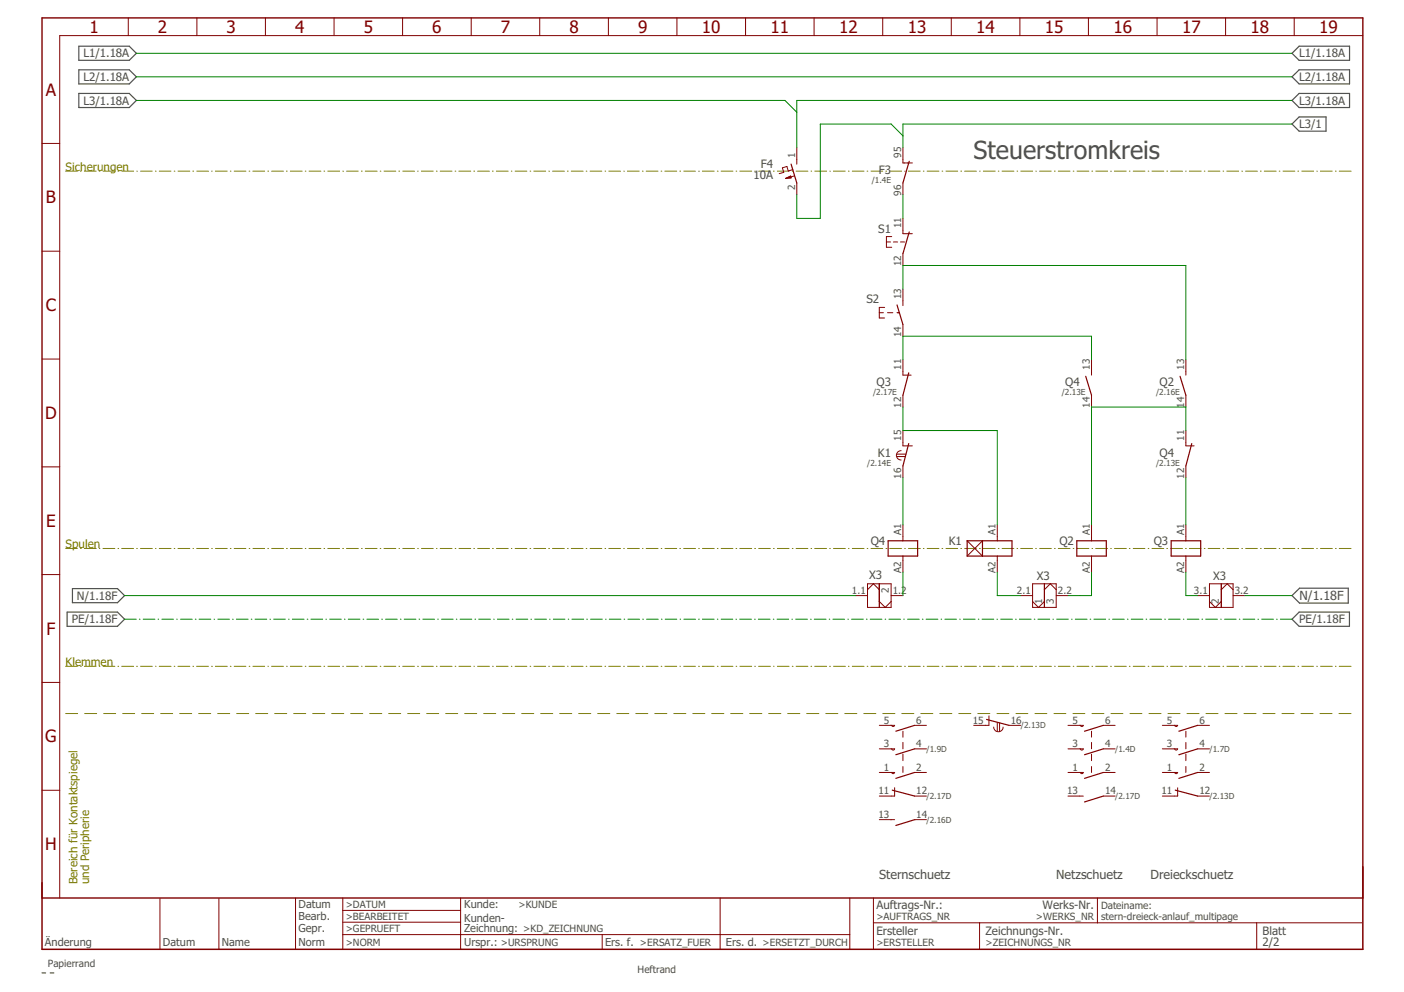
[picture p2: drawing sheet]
<svg xmlns="http://www.w3.org/2000/svg" width="297mm" height="210mm" viewBox="0 0 297 210" stroke-linecap="round" stroke-linejoin="round" font-family="sans-serif">
<g fill="none" stroke="#808000" stroke-width=".21">
<path d="M13.9 36.2h2.5M17 36.2h.2M17.8 36.2h2.5M21 36.2h.1M21.8 36.2h2.5M25 36.2h.1M25.8 36.2h2.5M28.9 36.2h.2M29.7 36.2h2.5M32.9 36.2h.1M33.7 36.2h2.5M36.9 36.2h.1"/>
<path d="M37.7 36.2h2.5M40.8 36.2h.2M41.6 36.2h2.5M44.8 36.2h.1M45.6 36.2h2.5M48.7 36.2h.2M49.6 36.2h2.4M52.7 36.2h.2M53.5 36.2h2.5M56.7 36.2h.1M57.5 36.2h2.5M60.6 36.2h.2"/>
<path d="M61.4 36.2h2.5M64.6 36.2h.1M65.4 36.2h2.5M68.5 36.2h.2M69.4 36.2h2.4M72.5 36.2h.2M73.3 36.2h2.5M76.5 36.2h.1M77.3 36.2h2.5M80.4 36.2h.2M81.2 36.2h2.5M84.4 36.2h.1"/>
<path d="M85.2 36.2h2.5M88.3 36.2h.2M89.2 36.2h2.5M92.3 36.2h.2M93.1 36.2h2.5M96.3 36.2h.1M97.1 36.2h2.5M100.2 36.2h.2M101 36.2h2.5M104.2 36.2h.2M105 36.2h2.5M108.2 36.2h.1"/>
<path d="M109 36.2h2.5M112.1 36.2h.2M112.9 36.2h2.5M116.1 36.2h.1M116.9 36.2h2.5M120.1 36.2h.1M120.9 36.2h2.5M124 36.2h.2M124.8 36.2h2.5M128 36.2h.1M128.8 36.2h2.5M132 36.2h.1"/>
<path d="M132.8 36.2h2.5M135.9 36.2h.2M136.7 36.2h2.5M139.9 36.2h.1M140.7 36.2h2.5M143.8 36.2h.2M144.7 36.2h2.4M147.8 36.2h.2M148.6 36.2h2.5M151.8 36.2h.1M152.6 36.2h2.5M155.7 36.2h.2"/>
<path d="M156.5 36.2h2.5M159.7 36.2h.1M160.5 36.2h2.5M163.6 36.2h.2M164.5 36.2h2.4M167.6 36.2h.2M168.4 36.2h2.5M171.6 36.2h.1M172.4 36.2h2.5M175.5 36.2h.2M176.3 36.2h2.5M179.5 36.2h.1"/>
<path d="M180.3 36.2h2.5M183.5 36.2h.1M184.3 36.2h2.5M187.4 36.2h.2M188.2 36.2h2.5M191.4 36.2h.1M192.2 36.2h2.5M195.3 36.2h.2M196.2 36.2h2.4M199.3 36.2h.2M200.1 36.2h2.5M203.3 36.2h.1"/>
<path d="M204.1 36.2h2.5M207.2 36.2h.2M208 36.2h2.5M211.2 36.2h.1M212 36.2h2.5M215.2 36.2h.1M216 36.2h2.5M219.1 36.2h.2M219.9 36.2h2.5M223.1 36.2h.1M223.9 36.2h2.5M227.1 36.2h.1"/>
<path d="M227.9 36.2h2.5M231 36.2h.2M231.8 36.2h2.5M235 36.2h.1M235.8 36.2h2.5M238.9 36.2h.2M239.8 36.2h2.4M242.9 36.2h.2M243.7 36.2h2.5M246.9 36.2h.1M247.7 36.2h2.5M250.8 36.2h.2"/>
<path d="M251.6 36.2h2.5M254.8 36.2h.1M255.6 36.2h2.5M258.7 36.2h.2M259.6 36.2h2.4M262.7 36.2h.2M263.5 36.2h2.5M266.7 36.2h.1M267.5 36.2h2.5M270.6 36.2h.2M271.4 36.2h2.5M274.6 36.2h.1"/>
<path d="M275.4 36.2h2.5M278.6 36.2h.1M279.4 36.2h2.5M282.5 36.2h.2M283.3 36.2h2.5M13.9 116.1h2.5M17 116.1h.2M17.8 116.1h2.5M21 116.1h.1M21.8 116.1h2.5M25 116.1h.1M25.8 116.1h2.5"/>
<path d="M28.9 116.1h.2M29.7 116.1h2.5M32.9 116.1h.1M33.7 116.1h2.5M36.9 116.1h.1M37.7 116.1h2.5M40.8 116.1h.2M41.6 116.1h2.5M44.8 116.1h.1M45.6 116.1h2.5M48.7 116.1h.2M49.6 116.1h2.4"/>
<path d="M52.7 116.1h.2M53.5 116.1h2.5M56.7 116.1h.1M57.5 116.1h2.5M60.6 116.1h.2M61.4 116.1h2.5M64.6 116.1h.1M65.4 116.1h2.5M68.5 116.1h.2M69.4 116.1h2.4M72.5 116.1h.2M73.3 116.1h2.5"/>
<path d="M76.5 116.1h.1M77.3 116.1h2.5M80.4 116.1h.2M81.2 116.1h2.5M84.4 116.1h.1M85.2 116.1h2.5M88.3 116.1h.2M89.2 116.1h2.5M92.3 116.1h.2M93.1 116.1h2.5M96.3 116.1h.1M97.1 116.1h2.5"/>
<path d="M100.2 116.1h.2M101 116.1h2.5M104.2 116.1h.2M105 116.1h2.5M108.2 116.1h.1M109 116.1h2.5M112.1 116.1h.2M112.9 116.1h2.5M116.1 116.1h.1M116.9 116.1h2.5M120.1 116.1h.1M120.9 116.1h2.5"/>
<path d="M124 116.1h.2M124.8 116.1h2.5M128 116.1h.1M128.8 116.1h2.5M132 116.1h.1M132.8 116.1h2.5M135.9 116.1h.2M136.7 116.1h2.5M139.9 116.1h.1M140.7 116.1h2.5M143.8 116.1h.2M144.7 116.1h2.4"/>
<path d="M147.8 116.1h.2M148.6 116.1h2.5M151.8 116.1h.1M152.6 116.1h2.5M155.7 116.1h.2M156.5 116.1h2.5M159.7 116.1h.1M160.5 116.1h2.5M163.6 116.1h.2M164.5 116.1h2.4M167.6 116.1h.2M168.4 116.1h2.5"/>
<path d="M171.6 116.1h.1M172.4 116.1h2.5M175.5 116.1h.2M176.3 116.1h2.5M179.5 116.1h.1M180.3 116.1h2.5M183.5 116.1h.1M184.3 116.1h2.5M187.4 116.1h.2M188.2 116.1h2.5M191.4 116.1h.1M192.2 116.1h2.5"/>
<path d="M195.3 116.1h.2M196.2 116.1h2.4M199.3 116.1h.2M200.1 116.1h2.5M203.3 116.1h.1M204.1 116.1h2.5M207.2 116.1h.2M208 116.1h2.5M211.2 116.1h.1M212 116.1h2.5M215.2 116.1h.1M216 116.1h2.5"/>
<path d="M219.1 116.1h.2M219.9 116.1h2.5M223.1 116.1h.1M223.9 116.1h2.5M227.1 116.1h.1M227.9 116.1h2.5M231 116.1h.2M231.8 116.1h2.5M235 116.1h.1M235.8 116.1h2.5M238.9 116.1h.2M239.8 116.1h2.4"/>
<path d="M242.9 116.1h.2M243.7 116.1h2.5M246.9 116.1h.1M247.7 116.1h2.5M250.8 116.1h.2M251.6 116.1h2.5M254.8 116.1h.1M255.6 116.1h2.5M258.7 116.1h.2M259.6 116.1h2.4M262.7 116.1h.2M263.5 116.1h2.5"/>
<path d="M266.7 116.1h.1M267.5 116.1h2.5M270.6 116.1h.2M271.4 116.1h2.5M274.6 116.1h.1M275.4 116.1h2.5M278.6 116.1h.1M279.4 116.1h2.5M282.5 116.1h.2M283.3 116.1h2.5M13.9 141h2.5M13.9 151h2.5"/>
<path d="M17 141h.2M17.8 141h2.5M17.9 151h2.5M21 141h.1M21.8 141h2.5M21.9 151h2.6M25 141h.1M25.8 141h2.5M26 151h2.5M28.9 141h.2M29.7 141h2.5M30 151h2.5"/>
<path d="M32.9 141h.1M33.7 141h2.5M34 151h2.5M36.9 141h.1M37.7 141h2.5M38 151h2.6M40.8 141h.2M41.6 141h2.5M42 151h2.6M44.8 141h.1M45.6 141h2.5M46 151h2.6"/>
<path d="M48.7 141h.2M49.6 141h2.4M50.1 151h2.5M52.7 141h.2M53.5 141h2.5M54.1 151h2.5M56.7 141h.1M57.5 141h2.5M58.1 151h2.6M60.6 141h.2M61.4 141h2.5M62.1 151h2.6"/>
<path d="M64.6 141h.1M65.4 141h2.5M66.1 151h2.6M68.5 141h.2M69.4 141h2.4M70.2 151h2.5M72.5 141h.2M73.3 141h2.5M74.2 151h2.6M76.5 141h.1M77.3 141h2.5M78.2 151h2.6"/>
<path d="M80.4 141h.2M81.2 141h2.5M82.2 151h2.6M84.4 141h.1M85.2 141h2.5M86.3 151h2.5M88.3 141h.2M89.2 141h2.5M90.3 151h2.5M92.3 141h.2M93.1 141h2.5M94.3 151h2.5"/>
<path d="M96.3 141h.1M97.1 141h2.5M98.3 151h2.6M100.2 141h.2M101 141h2.5M102.3 151h2.6M104.2 141h.2M105 141h2.5M106.4 151h2.5M108.2 141h.1M109 141h2.5M110.4 151h2.5"/>
<path d="M112.1 141h.2M112.9 141h2.5M114.4 151h2.5M116.1 141h.1M116.9 141h2.5M118.4 151h2.6M120.1 141h.1M120.9 141h2.5M122.4 151h2.6M124 141h.2M124.8 141h2.5M126.5 151h2.5"/>
<path d="M128 141h.1M128.8 141h2.5M130.5 151h2.5M132 141h.1M132.8 141h2.5M134.5 151h2.6M135.9 141h.2M136.7 141h2.5M138.5 151h2.6M139.9 141h.1M140.7 141h2.5M142.6 151h2.5"/>
<path d="M143.8 141h.2M144.7 141h2.4M146.6 151h2.5M147.8 141h.2M148.6 141h2.5M150.6 151h2.5M151.8 141h.1M152.6 141h2.5M154.6 151h2.6M155.7 141h.2M156.5 141h2.5M158.6 151h2.6"/>
<path d="M159.7 141h.1M160.5 141h2.5M162.6 151h2.6M163.6 141h.2M164.5 141h2.4M166.7 151h2.5M167.6 141h.2M168.4 141h2.5M170.7 151h2.5M171.6 141h.1M172.4 141h2.5M174.7 151h2.6"/>
<path d="M175.5 141h.2M176.3 141h2.5M178.7 151h2.6M179.5 141h.1M180.3 141h2.5M182.8 151h2.5M183.5 141h.1M184.3 141h2.5M186.8 151h2.5M187.4 141h.2M188.2 141h2.5M190.8 151h2.5"/>
<path d="M191.4 141h.1M192.2 141h2.5M194.8 151h2.6M195.3 141h.2M196.2 141h2.4M198.8 151h2.6M199.3 141h.2M200.1 141h2.5M202.9 151h2.5M203.3 141h.1M204.1 141h2.5M206.9 151h2.5"/>
<path d="M207.2 141h.2M208 141h2.5M210.9 151h2.5M211.2 141h.1M212 141h2.5M214.9 151h2.6M215.2 141h.1M216 141h2.5M218.9 151h2.6M219.1 141h.2M219.9 141h2.5M223 151h2.5"/>
<path d="M223.1 141h.1M223.9 141h2.5M227 151h2.5M227.1 141h.1M227.9 141h2.5M231 141h.2M231 151h2.6M231.8 141h2.5M235 141h.1M235 151h2.6M235.8 141h2.5M238.9 141h.2"/>
<path d="M239.1 151h2.5M239.8 141h2.4M242.9 141h.2M243.1 151h2.5M243.7 141h2.5M246.9 141h.1M247.1 151h2.5M247.7 141h2.5M250.8 141h.2M251.1 151h2.6M251.6 141h2.5M254.8 141h.1"/>
<path d="M255.1 151h2.6M255.6 141h2.5M258.7 141h.2M259.1 151h2.6M259.6 141h2.4M262.7 141h.2M263.2 151h2.5M263.5 141h2.5M266.7 141h.1M267.2 151h2.5M267.5 141h2.5M270.6 141h.2"/>
<path d="M271.2 151h2.6M271.4 141h2.5M274.6 141h.1M275.2 151h2.6M275.4 141h2.5M278.6 141h.1M279.3 151h2.5M279.4 141h2.5M282.5 141h.2M283.3 151h2.5M283.3 141h2.5"/>
</g>
<g fill="none" stroke="#505050" stroke-width=".25">
<path d="M16.7 9.8h10.6l1.6 1.5-1.6 1.5h-10.6zM16.7 14.8h10.6l1.6 1.5-1.6 1.5h-10.6zM16.7 19.8h10.6l1.6 1.5-1.6 1.5h-10.6zM273.3 16.3l1.5-1.5h10.7v3h-10.7zM274.8 9.8h10.7v3h-10.7l-1.5-1.5zM273.3 21.3l1.5-1.5h10.7v3h-10.7zM274.8 24.7h5.7v3h-5.7l-1.5-1.5zM14.2 129.5h10.6l1.6 1.5-1.6 1.5h-10.6zM15.3 124.5h9.5l1.6 1.5-1.6 1.5h-9.5zM273.3 126l1.6-1.5h10.3v3.1h-10.3zM274.8 129.5h10.7v3h-10.7l-1.5-1.5zM8.9 205.9h.8"/>
<path d="M10.6 205.9h.8"/>
</g>
<g fill="none" stroke="#800000" stroke-width=".21">
<path d="M27.1 3.8v3.7M41.7 3.8v3.7M56.2 3.8v3.7M70.7 3.8v3.7M85.2 3.8v3.7M99.7 3.8v3.7M114.2 3.8v3.7M128.7 3.8v3.7M143.2 3.8v3.7M157.7 3.8v3.7M172.2 3.8v3.7M186.8 3.8v3.7"/>
<path d="M201.3 3.8v3.7M215.8 3.8v3.7M230.3 3.8v3.7M244.8 3.8v3.7M259.3 3.8v3.7M273.8 3.8v3.7M288.3 7.5h-275.7v182.5M8.9 30.4h3.7M166.2 37.8l1.1-.5 .1 .3zM166.4 37.7h.9M166.7 37.5h.6M166.9 37.4h.4"/>
<path d="M167.2 37.3h.1M167.7 35.9l-.9 .3-.3-1-1 .3 .3 1-1 .2M168.1 37.2l-1.9 .6M168.6 31.2v3.5M168.6 38.7v2.5M191 31.2v3.3h2M191 38.7v2.5M8.9 53.1h3.7M187.5 51.2h.9M188.7 50.1h-1.2v2.2h1.2M189 51.2h.9M190.5 51.2h.9"/>
<path d="M191 46.2v3.2h2M191 53.7v2.5M8.9 76h3.7M186 66.2h.9M187.2 65h-1.2v2.3h1.2M187.8 66.2h1.1M189.8 66.2h.5M191 61.2v3.5M191 68.7v2.4M191 76.1v3.3h1.8M230.9 76.1v3.3M250.9 76.1v3.3"/>
<path d="M8.9 98.8h3.7M189.8 96.1h1.8M189.8 96.6h1.7M190.6 95.4a.99 .99 0 0 0-1 1 .99 .99 0 0 0 1 .9M191 83.6v2.5M191 91.1v3.2h2M191 98.6v2.5M230.9 83.6v2.5M250.9 83.6v2.5M250.9 91.1v3.2h1.7M250.9 98.6v2.5M191 111.1v3.3"/>
<path d="M191 117.7v3.4M204.6 114.4l3.3 3.3M207.9 114.4l-3.3 3.3M211 111.1v3.3M211 117.7v3.4M230.9 111.1v3.3M230.9 117.7v3.4M250.9 111.1v3.3M250.9 117.7v3.4M8.9 121.6h3.7M181 126h2.5M183.5 123.5h5v5h-5z"/>
<path d="M183.5 124.8l1.3-1.3 1.2 1.3M186 123.5v5M186 127.3l1.3 1.2 1.2-1.2M188.5 126h2.5M216 126h2.5M218.5 123.5h5v5h-5zM218.5 127.3l1.2 1.2 1.3-1.2M221 123.5v5M221 124.8l1.2-1.3 1.3 1.3M223.5 126h2.5M253.4 126h2.5M255.9 123.5h5v5h-5z"/>
<path d="M255.9 127.3l1.2 1.2 1.3-1.2M258.4 123.5v5M258.4 124.8l1.2-1.3 1.3 1.3M260.9 126h2.5M8.9 144.4h3.7M186 158.5h3.3l-.3 .2-.3-.2M186 153.5h3.3l-.3 .2-.3-.2M191 154.7v1.3M191 157.1v1.4M191 159.6v1.4M193.5 158.5h2.5M193.5 153.5h2.5"/>
<path d="M209.2 151.5v2h-3.2M210.2 153.8a.99 .99 0 0 0 1 1 .99 .99 0 0 0 1-1M211 152.8v1.9M211.5 153v1.7M213.5 153.5h2.5M226 158.5h3.2l-.3 .2-.3-.2M226 153.5h3.2l-.3 .2-.3-.2M230.9 154.7v1.3M230.9 157.1v1.4M230.9 159.6v1.4M233.4 158.5h2.5M233.4 153.5h2.5"/>
<path d="M245.9 158.5h3.3l-.4 .2-.3-.2M245.9 153.5h3.3l-.4 .2-.3-.2M250.9 154.7v1.3M250.9 157.1v1.4M250.9 159.6v1.4M253.4 158.5h2.5M253.4 153.5h2.5M8.9 167.2h3.7M186 163.4h3.3l-.3 .3-.3-.3M186 173.4h3.3M189.3 166.7v1.7h-3.3M191 162.2v1.2"/>
<path d="M193.5 168.4h2.5M193.5 163.4h2.5M193.5 173.4h2.5M226 163.4h3.2l-.3 .3-.3-.3M226 168.4h3.2M230.9 162.2v1.2M233.4 168.4h2.5M233.4 163.4h2.5M245.9 163.4h3.3l-.4 .3-.3-.3M249.2 166.7v1.7h-3.3M250.9 162.2v1.2M253.4 168.4h2.5"/>
<path d="M253.4 163.4h2.5M33.8 190.1v10.8M46.3 190.1v10.8M62.5 190v10.9M72.5 190v10.9M72.5 197.8h107.3M72.5 192.6h25M72.5 195.1h25M97.5 190v10.9M127.4 197.8v3.1M152.4 190v10.9M179.8 190v10.9"/>
<path d="M184.8 195.3h103.4M184.8 190v10.9M207.2 195.3v5.6M232.2 190v5.3M265.9 195.3v5.6"/>
</g>
<path d="M288.3 183.4v17.5h-279.4v-14.1" fill="none" stroke="#800000" stroke-width=".32"/>
<path d="M8.9 3.8h279.4v186.2h-279.4z" fill="none" stroke="#800000" stroke-width=".3"/>
<g fill="none" stroke="#800000" stroke-width=".25">
<path d="M167.4 34.7l1.2 4M192.4 34.1l-1.4 4.6M192.4 49.1l-1.4 4.6M189.8 64.5l1.2 4.2M192.3 78.9l-1.3 4.7M229.7 79.6l1.2 4M249.7 79.6l1.2 4M192.3 93.9l-1.3 4.7M252.1 93.9l-1.2 4.7M187.9 114.4h6.2v3.3h-6.2zM204.6 114.4h9.5v3.3h-9.5zM207.9 114.4v3.3"/>
<path d="M227.8 114.4h6.3v3.3h-6.3zM247.8 114.4h6.2v3.3h-6.2zM193.5 158.5l-4 1.2M193.5 153.5l-4 1.2M208.7 152.2l4.8 1.3M233.4 158.5l-4 1.2M233.4 153.5l-4 1.2M253.4 158.5l-4 1.2M253.4 153.5l-4 1.2M188.8 167.2l4.7 1.2M193.5 163.4l-4 1.3M193.5 173.4l-4 1.3"/>
<path d="M233.4 168.4l-4 1.3M233.4 163.4l-4 1.3M248.6 167.2l4.8 1.2M253.4 163.4l-4 1.3"/>
</g>
<g fill="none" stroke="#008000" stroke-width=".21">
<path d="M28.9 11.3h244.4M28.9 16.3h244.4M28.9 21.3h137.2l2.5 2.4M191 28.7l-2.5-2.5h-15v20h-4.9v-5M273.3 21.3h-104.7v9.9M273.3 26.2h-82.3v5M191 41.2v5M191 61.2v-5h59.9v19.9M191 76.1v-5h39.9v5M191 86.1v5h20v20M250.9 91.1v-5h-20v25M191 101.1v10"/>
<path d="M250.9 101.1v10M26.4 126h154.6M26.4 131h2.4M29.5 131h.1M30.3 131h2.5M33.4 131h.2M34.2 131h2.5M37.4 131h.1M38.2 131h2.5M41.3 131h.2M42.1 131h2.5M45.3 131h.1"/>
<path d="M46.1 131h2.4M49.2 131h.1M50 131h2.5M53.1 131h.2M54 131h2.4M57.1 131h.1M57.9 131h2.5M61 131h.2M61.8 131h2.5M65 131h.1M65.8 131h2.5M68.9 131h.2"/>
<path d="M69.7 131h2.5M72.9 131h.1M73.7 131h2.5M76.8 131h.2M77.6 131h2.5M80.8 131h.1M81.6 131h2.4M84.7 131h.1M85.5 131h2.5M88.6 131h.2M89.5 131h2.4M92.6 131h.1"/>
<path d="M93.4 131h2.5M96.5 131h.2M97.3 131h2.5M100.5 131h.1M101.3 131h2.5M104.4 131h.2M105.2 131h2.5M108.4 131h.1M109.2 131h2.5M112.3 131h.2M113.1 131h2.5M116.3 131h.1"/>
<path d="M117.1 131h2.4M120.2 131h.1M121 131h2.5M124.1 131h.2M124.9 131h2.5M128.1 131h.1M128.9 131h2.5M132 131h.2M132.8 131h2.5M136 131h.1M136.8 131h2.5M139.9 131h.2"/>
<path d="M140.7 131h2.5M143.9 131h.1M144.7 131h2.5M147.8 131h.2M148.6 131h2.5M151.8 131h.1M152.6 131h2.4M155.7 131h.1M156.5 131h2.5M159.6 131h.2M160.4 131h2.5M163.6 131h.1"/>
<path d="M164.4 131h2.5M167.5 131h.2M168.3 131h2.5M171.5 131h.1M172.3 131h2.5M175.4 131h.2M176.2 131h2.5M179.4 131h.1M180.2 131h2.4M183.3 131h.2M184.1 131h2.5M187.3 131h.1"/>
<path d="M188.1 131h2.4M191 121.1v4.9M191.2 131h.1M192 131h2.5M195.1 131h.2M195.9 131h2.5M199.1 131h.1M199.9 131h2.5M203 131h.2M203.8 131h2.5M207 131h.1M207.8 131h2.4"/>
<path d="M210.9 131h.2M211 121.1v4.9h5M211.7 131h2.5M214.9 131h.1M215.7 131h2.4M218.8 131h.1M219.6 131h2.5M222.8 131h.1M223.6 131h2.4M226.7 131h.1M227.5 131h2.5M230.6 131h.2"/>
<path d="M230.9 121.1v4.9h-4.9M231.4 131h2.5M234.6 131h.1M235.4 131h2.4M238.5 131h.2M239.3 131h2.5M242.5 131h.1M243.3 131h2.4M246.4 131h.1M247.2 131h2.5M250.4 131h.1M250.9 121.1v4.9h2.5"/>
<path d="M251.2 131h2.4M254.3 131h.1M255.1 131h2.5M258.3 131h.1M259.1 131h2.4M262.2 131h.1M263 131h2.5M263.4 126h9.9M266.1 131h.2M266.9 131h2.5M270.1 131h.1M270.9 131h2.4"/>
</g>
<text font-size="5.3" fill="#505050" x="206" y="33.7">Steuerstromkreis</text>
<g font-size="3.6" fill="#800000">
<text x="18.9" y="6.9">1</text>
<text x="33.4" y="6.9">2</text>
<text x="47.9" y="6.9">3</text>
<text x="62.4" y="6.9">4</text>
<text x="77" y="6.9">5</text>
<text x="91.5" y="6.9">6</text>
<text x="106" y="6.9">7</text>
<text x="120.5" y="6.9">8</text>
<text x="135" y="6.9">9</text>
<text x="148.5" y="6.9">10</text>
<text x="163" y="6.9">11</text>
<text x="177.5" y="6.9">12</text>
<text x="192" y="6.9">13</text>
<text x="206.5" y="6.9">14</text>
<text x="221.1" y="6.9">15</text>
<text x="235.6" y="6.9">16</text>
<text x="250.1" y="6.9">17</text>
<text x="264.6" y="6.9">18</text>
<text x="279.1" y="6.9">19</text>
<text x="9.7" y="20.2">A</text>
<text x="9.7" y="43">B</text>
<text x="9.7" y="65.8">C</text>
<text x="9.5" y="88.6">D</text>
<text x="9.7" y="111.5">E</text>
<text x="9.8" y="134.3">F</text>
<text x="9.6" y="157.1">G</text>
<text x="9.6" y="179.9">H</text>
</g>
<g font-size="2.7" fill="#505050">
<text x="274.9" y="127">N/1.18F</text>
<text x="186" y="185.9">Sternschuetz</text>
<text x="223.5" y="185.9">Netzschuetz</text>
<text x="243.4" y="185.9">Dreieckschuetz</text>
</g>
<g font-size="2.5" fill="#505050">
<text x="17.6" y="12.2">L1/1.18A</text>
<text x="17.6" y="17.2">L2/1.18A</text>
<text x="274.8" y="12.2">L1/1.18A</text>
<text x="274.8" y="17.1">L2/1.18A</text>
<text x="17.6" y="22.1">L3/1.18A</text>
<text x="274.8" y="22.1">L3/1.18A</text>
<text x="274.8" y="27.1">L3/1</text>
<text x="161" y="35.5">F4</text>
<text x="159.4" y="38">10A</text>
<text x="185.9" y="36.7">F3</text>
<text x="185.8" y="49.2">S1</text>
<text x="183.3" y="64.2">S2</text>
<text x="185.5" y="81.6">Q3</text>
<text x="225.4" y="81.6">Q4</text>
<text x="245.3" y="81.6">Q2</text>
<text x="185.8" y="96.6">K1</text>
<text x="245.3" y="96.6">Q4</text>
<text x="184.2" y="115.3">Q4</text>
<text x="200.7" y="115.3">K1</text>
<text x="224.1" y="115.3">Q2</text>
<text x="244.1" y="115.3">Q3</text>
<text x="183.9" y="122.4">X3</text>
<text x="219.3" y="122.7">X3</text>
<text x="256.6" y="122.8">X3</text>
<text x="15.2" y="131.9">PE/1.18F</text>
<text x="16.3" y="126.9">N/1.18F</text>
<text x="274.8" y="131.9">PE/1.18F</text>
<text x="185.4" y="197.8">Ersteller</text>
<text x="185.4" y="192.3">Auftrags-Nr.:</text>
<text x="208.5" y="197.8">Zeichnungs-Nr.</text>
<text x="220.6" y="192.3">Werks-Nr.</text>
<text x="267.1" y="197.8">Blatt</text>
<text x="267.1" y="200.2">2/2</text>
</g>
<g font-size="2.5" fill="#808000">
<text x="13.9" y="36.2">Sicherungen</text>
<text x="13.9" y="116.1">Spulen</text>
<text x="13.9" y="141">Klemmen</text>
<text x="16.4" y="187.2" transform="rotate(-90 16.4 187.2)">Bereich für Kontaktspiegel</text>
<text x="18.9" y="187.2" transform="rotate(-90 18.9 187.2)">und Peripherie</text>
</g>
<g font-size="2.3" fill="#505050">
<text x="63.2" y="197.1">Gepr.</text>
<text x="63.2" y="194.6">Bearb.</text>
<text x="63.2" y="192.1">Datum</text>
<text x="98.2" y="192.1">Kunde:</text>
<text x="98.2" y="195">Kunden-</text>
<text x="98.2" y="197.1">Zeichnung: &gt;KD_ZEICHNUNG</text>
<text x="9.5" y="200.2">Änderung</text>
<text x="34.5" y="200.2">Datum</text>
<text x="46.9" y="200.2">Name</text>
<text x="63.2" y="200.2">Norm</text>
<text x="98.2" y="200.2">Urspr.: &gt;URSPRUNG</text>
<text x="128" y="200.1">Ers. f. &gt;ERSATZ_FUER</text>
<text x="153.6" y="200.2">Ers. d. &gt;ERSETZT_DURCH</text>
</g>
<g font-size="2.1" fill="#505050">
<text x="168.2" y="33.4" transform="rotate(-90 168.2 33.4)">1</text>
<text x="190.7" y="33.4" transform="rotate(-90 190.7 33.4)">95</text>
<text x="168.2" y="40.2" transform="rotate(-90 168.2 40.2)">2</text>
<text x="190.7" y="41.4" transform="rotate(-90 190.7 41.4)">96</text>
<text x="190.7" y="48.3" transform="rotate(-90 190.7 48.3)">11</text>
<text x="190.7" y="56.4" transform="rotate(-90 190.7 56.4)">12</text>
<text x="190.7" y="63.3" transform="rotate(-90 190.7 63.3)">13</text>
<text x="190.7" y="71.3" transform="rotate(-90 190.7 71.3)">14</text>
<text x="190.7" y="78.3" transform="rotate(-90 190.7 78.3)">11</text>
<text x="230.6" y="78.3" transform="rotate(-90 230.6 78.3)">13</text>
<text x="250.5" y="78.3" transform="rotate(-90 250.5 78.3)">13</text>
<text x="190.7" y="86.3" transform="rotate(-90 190.7 86.3)">12</text>
<text x="230.6" y="86.3" transform="rotate(-90 230.6 86.3)">14</text>
<text x="250.5" y="86.3" transform="rotate(-90 250.5 86.3)">14</text>
<text x="190.7" y="93.3" transform="rotate(-90 190.7 93.3)">15</text>
<text x="250.5" y="93.3" transform="rotate(-90 250.5 93.3)">11</text>
<text x="190.7" y="101.3" transform="rotate(-90 190.7 101.3)">16</text>
<text x="250.5" y="101.3" transform="rotate(-90 250.5 101.3)">12</text>
<text x="190.7" y="113.2" transform="rotate(-90 190.7 113.2)">A1</text>
<text x="210.6" y="113.2" transform="rotate(-90 210.6 113.2)">A1</text>
<text x="230.6" y="113.2" transform="rotate(-90 230.6 113.2)">A1</text>
<text x="250.5" y="113.2" transform="rotate(-90 250.5 113.2)">A1</text>
<text x="180.2" y="125.7">1.1</text>
<text x="188" y="125.4" transform="rotate(-90 188 125.4)">2</text>
<text x="188.9" y="125.7">1.2</text>
<text x="190.7" y="121.3" transform="rotate(-90 190.7 121.3)">A2</text>
<text x="210.6" y="121.3" transform="rotate(-90 210.6 121.3)">A2</text>
<text x="215.2" y="125.7">2.1</text>
<text x="223.8" y="125.7">2.2</text>
<text x="230.6" y="121.3" transform="rotate(-90 230.6 121.3)">A2</text>
<text x="250.5" y="121.3" transform="rotate(-90 250.5 121.3)">A2</text>
<text x="252.6" y="125.7">3.1</text>
<text x="261.2" y="125.7">3.2</text>
<text x="220.5" y="127.8" transform="rotate(-90 220.5 127.8)">1</text>
<text x="223" y="127.8" transform="rotate(-90 223 127.8)">3</text>
<text x="257.9" y="127.8" transform="rotate(-90 257.9 127.8)">2</text>
<text x="187" y="153.1">5</text>
<text x="193.9" y="153.1">6</text>
<text x="205.8" y="153.1">15</text>
<text x="213.8" y="153.1">16</text>
<text x="226.9" y="153.1">5</text>
<text x="233.8" y="153.1">6</text>
<text x="246.9" y="153.1">5</text>
<text x="253.7" y="153.1">6</text>
<text x="187" y="158.1">3</text>
<text x="193.9" y="158.1">4</text>
<text x="226.9" y="158.1">3</text>
<text x="233.8" y="158.1">4</text>
<text x="246.9" y="158.1">3</text>
<text x="253.7" y="158.1">4</text>
<text x="187" y="163.1">1</text>
<text x="193.9" y="163.1">2</text>
<text x="226.9" y="163.1">1</text>
<text x="233.8" y="163.1">2</text>
<text x="246.9" y="163.1">1</text>
<text x="253.7" y="163.1">2</text>
<text x="185.8" y="168.1">11</text>
<text x="185.8" y="173.1">13</text>
<text x="193.9" y="168.1">12</text>
<text x="193.9" y="173.1">14</text>
<text x="225.8" y="168.1">13</text>
<text x="233.8" y="168.1">14</text>
<text x="245.7" y="168.1">11</text>
<text x="253.7" y="168.1">12</text>
<text x="73.1" y="194.6">&gt;BEARBEITET</text>
<text x="73.1" y="192.1">&gt;DATUM</text>
<text x="73.1" y="197.1">&gt;GEPRUEFT</text>
<text x="109.7" y="192.1">&gt;KUNDE</text>
<text x="185.4" y="194.6">&gt;AUFTRAGS_NR</text>
<text x="219.2" y="194.6">&gt;WERKS_NR</text>
<text x="232.9" y="194.6">stern-dreieck-anlauf_multipage</text>
<text x="232.9" y="192.3">Dateiname:</text>
<text x="73.1" y="200.2">&gt;NORM</text>
<text x="185.4" y="200.2">&gt;ERSTELLER</text>
<text x="208.5" y="200.2">&gt;ZEICHNUNGS_NR</text>
<text x="10.1" y="204.6">Papierrand</text>
<text x="134.9" y="205.9">Heftrand</text>
</g>
<g font-size="1.8" fill="#505050">
<text x="184.4" y="38.7">/1.4E</text>
<text x="184.7" y="83.6">/2.17E</text>
<text x="224.6" y="83.6">/2.13E</text>
<text x="244.6" y="83.6">/2.16E</text>
<text x="183.5" y="98.6">/2.14E</text>
<text x="244.6" y="98.6">/2.13E</text>
<text x="216" y="154.1">/2.13D</text>
<text x="196" y="159.1">/1.9D</text>
<text x="235.9" y="159.1">/1.4D</text>
<text x="255.9" y="159.1">/1.7D</text>
<text x="196" y="169.1">/2.17D</text>
<text x="235.9" y="169.1">/2.17D</text>
<text x="255.9" y="169.1">/2.13D</text>
<text x="196" y="174.1">/2.16D</text>
</g>
</svg>
